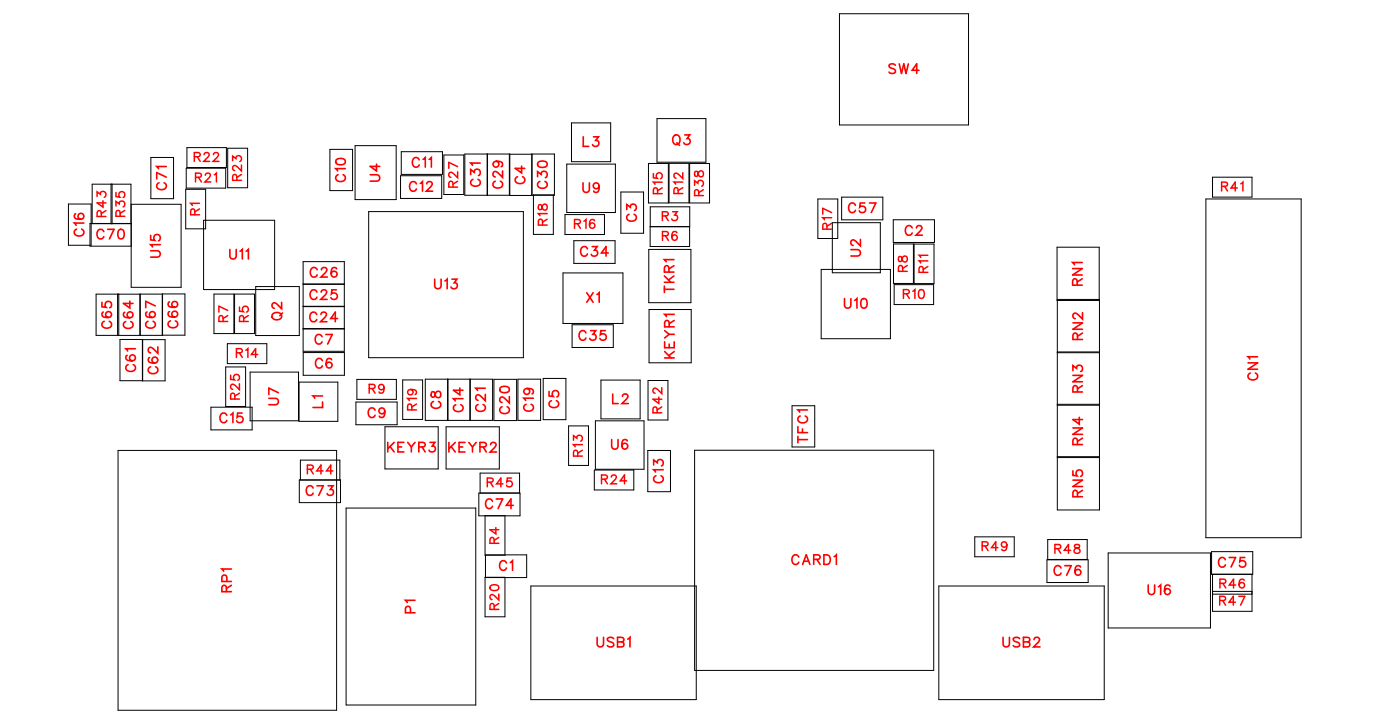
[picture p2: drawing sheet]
<svg xmlns="http://www.w3.org/2000/svg" width="104mm" height="54mm" viewBox="0 0 104 54" stroke-linecap="round" stroke-linejoin="round" font-family="sans-serif">
<g fill="none" stroke="#000" stroke-width=".07">
<path d="M5.1 15.1h1.6v3h-1.6zM6.8 16.5v-2.9h2.9v2.9M8.2 13.6v2.9M8.3 13.6v2.9M9.7 15.1h3.7v6.2h-3.7zM9.7 16.5h-3v1.7h3M11.2 11.6h1.6v3.1h-1.6zM13.7 14h1.5v2.9h-1.5zM13.8 12.4h2.9v1.5h-2.9zM13.8 10.9h3v1.5h-3zM15.1 16.3h5.2v5.1h-5.2zM16.9 11h1.4v2.9h-1.4z"/>
<path d="M22.4 19.4h3.1v6.6h-3.1zM24.4 11h1.7v3.1h-1.7zM26.3 10.8h3v4h-3zM27.3 15.7h11.4v10.8h-11.4zM29.6 13h3.1v1.7h-3.1zM29.7 11.2h3.1v1.7h-3.1zM32.9 11.5h1.4v2.9h-1.4zM36.1 11.4v3M37.7 11.4v3.1h1.7v-3.1M37.7 11.4v3h-3.3v-3h6.6v3h-1.6v-3M39.5 14.4h1.5v2.9h-1.5zM41.8 15.9h2.9v1.4h-2.9z"/>
<path d="M42 12.1h3.6v3.6h-3.6zM42.3 9.1h2.9v2.9h-2.9zM42.5 17.8h3v1.7h-3zM46 14.2h1.6v3.1h-1.6zM48 12.1h1.5v2.9h-1.5zM48 18.4h3.1v4h-3.1zM48.1 16.8v-1.5h3l-.1 2.9h-2.9v-1.4h3M48.6 8.8h3.7v3.2h-3.7zM49.5 12.1h1.5v2.9h-1.5zM51.1 12.1h1.4v2.9h-1.4zM60.5 14.7h1.5v2.9h-1.5zM60.8 19.9h5.1v5.2h-5.1z"/>
<path d="M61.6 16.5h3.6v3.7h-3.6zM62.1 1h9.6v8.2h-9.6zM62.3 14.6h3.1v1.7h-3.1zM66.1 16.3h3.1v1.6h-3.1zM66.1 18h1.5v3h-1.5zM67.7 18.1h1.4v2.9h-1.4zM78.2 18.3h3.2v3.9h-3.2zM89.3 14.7h7v25.1h-7zM89.8 13.1h2.9v1.5h-2.9zM8.7 21.8v3M8.7 33.3h16.2v19.2h-16.2zM8.8 21.8v3"/>
<path d="M8.9 25.1h3.3v3.1h-3.3zM10.4 21.8v3M10.5 25.1v3.1M10.6 25.1v3.1M12 21.7v3.1h1.7v-3.1l-6.6 .1v3h4.9v-3M15.6 30.1h3.1v1.7h-3.1zM15.8 21.8h1.5v2.9h-1.5zM16.7 27.1h1.5v3h-1.5zM16.8 25.4h3v1.5h-3zM17.4 21.8h1.4v2.9h-1.4zM18.5 27.5h3.6v3.6h-3.6zM18.9 21.2h3.3v3.6h-3.3z"/>
<path d="M22.1 28.3h2.9v2.9h-2.9zM22.2 35.5h3v1.7h-3zM22.2 34h3v1.5h-3zM22.4 21h3.1M22.4 22.7h3.1M22.4 24.3h3.1M22.4 26.1h3.1v1.7h-3.1zM25.6 37.6h9.6v14.5h-9.6zM26.3 29.7h3.1v1.7h-3.1zM26.4 28.1h2.9v1.4h-2.9zM28.5 31.6h3.9v3.1h-3.9zM29.8 28.1h1.5v2.9h-1.5z"/>
<path d="M31.5 28h5v3.1h-5zM33 31.6h4v3.1h-4zM33.1 28v3.1M33.2 28v3.1M34.8 28v3.1M35.4 36.5h3.1v1.7h-3.1zM35.5 35h3v1.5h-3zM35.9 38.1h1.5v3h-1.5zM36.6 28.1h1.6v3h-1.6zM38.3 28h1.7v3.1h-1.7zM40.2 28h1.7v3h-1.7zM41.7 20.2h4.4v3.7h-4.4z"/>
<path d="M42.1 31.5h1.5v2.9h-1.5zM42.3 24h3.1v1.7h-3.1zM44 34.8h2.9v1.4h-2.9zM44.1 31.1h3.6v3.6h-3.6zM44.5 28.1h2.9v2.9h-2.9zM48 33.3h1.6v3.1h-1.6zM48 28.1h1.4v3h-1.4zM48 22.9h3.2v3.9h-3.2zM51.4 33.3h17.7v16.3h-17.7zM58.6 30h1.7v3.1h-1.7zM66.2 21.1h2.9v1.4h-2.9zM72.2 39.7h2.9v1.5h-2.9z"/>
<path d="M77.6 39.9h2.9v1.5h-2.9zM78.3 33.8h3.1M78.3 22.1h3.1v15.6h-3.1zM78.3 29.9h3.1M78.3 26h3.1M78.3 30h3.1M78.3 26.1h3.1M35.9 42.7h1.5v2.9h-1.5zM35.9 41h3.1v1.7h-3.1zM39.3 43.3h12.2v8.4h-12.2zM69.5 43.3h12.2v8.4h-12.2zM77.5 41.4h3.1v1.7h-3.1z"/>
<path d="M82 40.9h7.6v5.5h-7.6zM89.7 40.8h3v1.7h-3zM89.8 42.5v2.7h2.9v-2.7M89.8 43.9h2.9M89.8 43.7h2.9"/>
</g>
<g fill="none" stroke="#f00" stroke-width=".12">
<path d="M5.6 15.8h-.1a.35 .35 0 0 0 .3 .5 .35 .35 0 0 0 .4-.3 .22 .22 0 0 0-.2-.2 .22 .22 0 0 0-.2 .2 .22 .22 0 0 0 .2 .2M5.7 16.9a.26 .26 0 0 0-.2 .3 .26 .26 0 0 0 .3 .3h.1a.26 .26 0 0 0 .3-.3 .26 .26 0 0 0-.2-.3M6.2 16.5h-.7l.1 .2M7.7 17.1a.26 .26 0 0 0-.3-.1 .26 .26 0 0 0-.2 .2v.2a.26 .26 0 0 0 .2 .3 .26 .26 0 0 0 .3-.2M8 17h.4l-.3 .7M8.8 17h.1a.37 .37 0 0 1 .3 .3 .37 .37 0 0 1-.3 .4 .45 .45 0 0 1-.1-.7zM11.2 18.5h.5l.2 .2-.1 .3h-.6M11.2 17.4v.3l.3 .1a.25 .25 0 0 1-.1-.4 .25 .25 0 0 1 .4 0 .25 .25 0 0 1-.1 .4M11.8 13.5a.26 .26 0 0 0-.2 .3 .26 .26 0 0 0 .3 .2h.1a.26 .26 0 0 0 .3-.2 .26 .26 0 0 0-.2-.3M11.9 18.1h-.7l.1 .2M12.3 12.3h-.7l.1 .2M12.3 13.1l-.7-.3v.4"/>
<path d="M17 18.4v.6l.2 .2 .3-.1v-.7M17.8 18.6l.1-.2v.8M18.2 18.6l.2-.2v.8M23.5 20a.26 .26 0 0 0-.3-.2 .26 .26 0 0 0-.2 .3v.1a.26 .26 0 0 0 .2 .3 .26 .26 0 0 0 .3-.2M23.8 20l.1-.2h.2l.1 .1-.1 .3-.3 .3h.4M24.9 11.8l.3-.1a.3 .3 0 0 1 .4 .3 .38 .38 0 0 1-.4 .2 .38 .38 0 0 1-.3-.3zM24.9 19.9v-.1a.35 .35 0 0 0-.4 .3 .35 .35 0 0 0 .2 .4 .22 .22 0 0 0 .3-.2 .22 .22 0 0 0-.2-.2 .22 .22 0 0 0-.3 .2M25 12.9a.26 .26 0 0 0-.1 .3 .26 .26 0 0 0 .2 .2h.2a.26 .26 0 0 0 .3-.2 .26 .26 0 0 0-.2-.3M25.6 12.5h-.7l.1 .1M27.4 12.9h.5l.2 .2-.1 .3h-.6M27.9 12.1v.5l-.5-.3h.7M30.8 13.6a.26 .26 0 0 0-.3-.2 .26 .26 0 0 0-.2 .3v.2a.26 .26 0 0 0 .2 .2 .26 .26 0 0 0 .3-.1"/>
<path d="M31 11.8a.26 .26 0 0 0-.3-.1 .26 .26 0 0 0-.2 .2v.2a.26 .26 0 0 0 .2 .3 .26 .26 0 0 0 .3-.2M31.1 13.6l.2-.2v.7M31.3 11.8l.2-.1v.7M31.6 13.6l.1-.2h.2l.1 .2-.1 .2-.3 .3h.4M31.8 11.8l.1-.1v.7M34.8 12.9v-.4l.3 .2a.24 .24 0 0 1 .4-.1 .24 .24 0 0 1-.1 .4M35 13.3a.26 .26 0 0 0-.2 .3 .26 .26 0 0 0 .3 .2h.2a.26 .26 0 0 0 .3-.2 .26 .26 0 0 0-.2-.3M35.6 12.1h-.8l.2 .1M36.7 13.4a.26 .26 0 0 0-.2 .3 .26 .26 0 0 0 .3 .2h.1a.26 .26 0 0 0 .3-.2 .26 .26 0 0 0-.2-.3M36.7 11.9a.22 .22 0 0 1 .2 .3 .22 .22 0 0 1-.3 .1 .22 .22 0 0 1 0-.3l.1-.1a.34 .34 0 0 1 .5 .3l-.1 .1M37.2 12.6v.5l-.3-.3-.3-.1-.1 .1v.2l.2 .1M38.3 13.1a.26 .26 0 0 0-.2 .3 .26 .26 0 0 0 .3 .2h.2a.26 .26 0 0 0 .2-.2 .26 .26 0 0 0-.1-.3"/>
<path d="M38.6 12.3v.5l-.5-.3h.7M39.8 13.1v-.4l.3 .2a.24 .24 0 0 1 .3-.2 .24 .24 0 0 1 0 .4M39.8 12l.3-.1a.3 .3 0 0 1 .4 .3 .38 .38 0 0 1-.4 .2 .38 .38 0 0 1-.3-.3zM40 13.4a.26 .26 0 0 0-.2 .3 .26 .26 0 0 0 .3 .2h.1a.26 .26 0 0 0 .3-.2 .26 .26 0 0 0-.2-.3M43.2 13.5v.5l.2 .2 .2-.1v-.6M43.2 10.1v.7h.4M43.5 18.4a.26 .26 0 0 0-.3-.2 .26 .26 0 0 0-.2 .3v.2a.26 .26 0 0 0 .2 .2 .26 .26 0 0 0 .3-.1M43.8 18.2h.4l-.2 .3a.24 .24 0 0 1 .2 .4 .24 .24 0 0 1-.4-.1M43.9 10.1h.4l-.2 .3a.24 .24 0 0 1 .2 .4 .24 .24 0 0 1-.4-.1M44.4 13.8a.22 .22 0 0 1-.3 .1 .22 .22 0 0 1-.1-.3 .22 .22 0 0 1 .3 0l.1 .2a.34 .34 0 0 1-.3 .4l-.2-.1M45 18.7h-.5l.4-.5v.7M46.4 15.5v-.4l.3 .2a.24 .24 0 0 1 .3-.1 .24 .24 0 0 1 0 .4"/>
<path d="M46.6 15.9a.26 .26 0 0 0-.2 .2 .26 .26 0 0 0 .3 .3h.1a.26 .26 0 0 0 .3-.3 .26 .26 0 0 0-.2-.2M49.9 10.1v-.1a.33 .33 0 0 1 .4 .3 .33 .33 0 0 1-.4 .4l-.1-.3zM49.9 19.2h-.7l.1 .2M49.9 19.7l-.4 .2M50.1 10.6l.2 .2M50.7 10h.4l-.2 .3a.24 .24 0 0 1 .1 .3 .24 .24 0 0 1-.4 0M63 18.5h.5l.2 .2-.1 .2h-.6M63.3 15.2a.26 .26 0 0 0-.3-.2 .26 .26 0 0 0-.2 .3v.2a.26 .26 0 0 0 .2 .2 .26 .26 0 0 0 .3-.1M63.7 17.7v.5l-.3-.4-.3-.1-.1 .2v.1l.2 .1M64 15h-.3l-.1 .3a.25 .25 0 0 1 .4 0 .25 .25 0 0 1 0 .4 .25 .25 0 0 1-.4-.1M64.4 15h.4l-.3 .7M66.3 4.8l-.2-.1-.3 .1 .1 .2 .4 .2v.1l-.2 .1-.3-.1"/>
<path d="M66.6 4.7l.1 .7 .2-.7 .2 .7 .1-.7M67.5 16.9a.26 .26 0 0 0-.3-.2 .26 .26 0 0 0-.2 .3v.1a.26 .26 0 0 0 .2 .3 .26 .26 0 0 0 .3-.2M67.8 16.9l.2-.2h.1l.1 .1-.1 .3-.3 .3h.5M68 5.2h-.5l.4-.5v.7M79.4 19.9h.7l-.7 .4h.7M80.1 19.4h-.7l.1 .2M7.5 22.4v.3h.4a.25 .25 0 0 1-.1-.3 .25 .25 0 0 1 .4 0 .25 .25 0 0 1-.1 .4M7.6 23.1a.35 .35 0 0 0 .2 .4 .35 .35 0 0 0 .5-.2 .22 .22 0 0 0-.2-.3 .22 .22 0 0 0-.3 .2 .22 .22 0 0 0 .2 .3M7.7 23.8a.26 .26 0 0 0-.2 .3 .26 .26 0 0 0 .3 .2h.2a.26 .26 0 0 0 .3-.2 .26 .26 0 0 0-.2-.3M9.2 23.1a.35 .35 0 0 0 .2 .5 .35 .35 0 0 0 .4-.3 .22 .22 0 0 0-.2-.2 .22 .22 0 0 0-.2 .2 .22 .22 0 0 0 .2 .2M9.3 23.8a.26 .26 0 0 0-.2 .3 .26 .26 0 0 0 .3 .2h.2a.26 .26 0 0 0 .2-.2 .26 .26 0 0 0-.1-.3M9.4 26.3a.35 .35 0 0 0 .2 .4 .35 .35 0 0 0 .4-.2 .22 .22 0 0 0-.2-.3 .22 .22 0 0 0-.2 .2 .22 .22 0 0 0 .2 .3"/>
<path d="M9.5 27a.26 .26 0 0 0-.2 .3 .26 .26 0 0 0 .3 .2h.2a.26 .26 0 0 0 .2-.2 .26 .26 0 0 0-.1-.3M9.6 22.3v.5l-.5-.4h.7M10 25.8h-.7l.2 .2M10.9 23.1h-.1a.35 .35 0 0 0 .3 .4 .35 .35 0 0 0 .4-.2 .22 .22 0 0 0-.2-.3 .22 .22 0 0 0-.2 .2 .22 .22 0 0 0 .2 .3M11 23.8a.26 .26 0 0 0-.2 .3 .26 .26 0 0 0 .3 .2h.1a.26 .26 0 0 0 .3-.2 .26 .26 0 0 0-.2-.3M11.1 26.4l-.1 .1a.35 .35 0 0 0 .3 .4 .35 .35 0 0 0 .4-.3 .22 .22 0 0 0-.2-.2 .22 .22 0 0 0-.3 .2 .22 .22 0 0 0 .2 .2M11.1 27.1a.26 .26 0 0 0-.1 .3 .26 .26 0 0 0 .2 .2h.2a.26 .26 0 0 0 .3-.2 .26 .26 0 0 0-.2-.3M11.5 22.6l-.7-.3v.5M11.7 25.7v.4l-.4-.3-.2-.1-.1 .1v.2l.1 .1M12.5 23v.1a.35 .35 0 0 0 .2 .4 .35 .35 0 0 0 .5-.3 .22 .22 0 0 0-.2-.2 .22 .22 0 0 0-.3 .2 .22 .22 0 0 0 .2 .3M12.5 22.3v.1a.35 .35 0 0 0 .2 .4 .35 .35 0 0 0 .5-.3 .22 .22 0 0 0-.2-.2 .22 .22 0 0 0-.3 .2 .22 .22 0 0 0 .2 .2M12.6 23.7a.26 .26 0 0 0-.2 .3 .26 .26 0 0 0 .3 .2h.2a.26 .26 0 0 0 .3-.2 .26 .26 0 0 0-.2-.3"/>
<path d="M16.8 30.7a.26 .26 0 0 0-.3-.2 .26 .26 0 0 0-.2 .3v.2a.26 .26 0 0 0 .2 .3 .26 .26 0 0 0 .3-.2M17.1 30.7l.1-.1v.7M17.9 30.6h-.3v.3a.25 .25 0 0 1 .3-.1 .25 .25 0 0 1 0 .4 .25 .25 0 0 1-.4-.1M19.9 29.5h.5l.2 .2-.1 .2h-.6M20.2 23.2a.35 .35 0 0 1 .5-.1 .35 .35 0 0 1 .1 .4 .33 .33 0 0 1-.5 .1 .33 .33 0 0 1-.1-.4zM20.6 29l-.7-.3v.5M20.8 22.4v.4l-.3-.3-.2-.1-.2 .1v.2l.2 .1M20.9 23.1l-.2 .2M23.2 36.1a.26 .26 0 0 0-.3-.2 .26 .26 0 0 0-.2 .3v.2a.26 .26 0 0 0 .2 .2 .26 .26 0 0 0 .3-.1M23.4 23.3a.26 .26 0 0 0-.3-.2 .26 .26 0 0 0-.2 .3v.1a.26 .26 0 0 0 .2 .3 .26 .26 0 0 0 .3-.2M23.5 35.9h.4l-.3 .7M23.5 21.6a.26 .26 0 0 0-.3-.2 .26 .26 0 0 0-.2 .3v.2a.26 .26 0 0 0 .2 .2 .26 .26 0 0 0 .3-.1"/>
<path d="M23.8 23.3l.1-.2h.1l.2 .1-.1 .3-.4 .3h.5M23.8 21.6l.1-.2h.1l.2 .2-.1 .2-.4 .3h.5M23.8 24.9a.26 .26 0 0 0-.3-.2 .26 .26 0 0 0-.2 .3v.2a.26 .26 0 0 0 .2 .2 .26 .26 0 0 0 .3-.1M23.9 26.7a.26 .26 0 0 0-.3-.2 .26 .26 0 0 0-.2 .3v.1a.26 .26 0 0 0 .2 .3 .26 .26 0 0 0 .3-.1M23.9 29.3h-.7l.1 .2M23.9 29.7v.4h-.7M24.1 24.7h.5l-.3 .7M24.3 35.9h.4l-.2 .3a.24 .24 0 0 1 .1 .4 .24 .24 0 0 1-.4-.1M24.5 26.6v-.1a.35 .35 0 0 0-.4 .3 .35 .35 0 0 0 .2 .4 .22 .22 0 0 0 .3-.2 .22 .22 0 0 0-.2-.2 .22 .22 0 0 0-.3 .2M24.9 21.4h-.3l-.1 .3a.25 .25 0 0 1 .4 0 .25 .25 0 0 1 0 .4 .25 .25 0 0 1-.4-.1M25 23.6h-.5l.3-.5v.7M27.8 30.3a.26 .26 0 0 0-.3-.1 .26 .26 0 0 0-.2 .2v.2a.26 .26 0 0 0 .2 .3 .26 .26 0 0 0 .3-.2"/>
<path d="M28.5 30.4a.22 .22 0 0 1-.3 .2 .22 .22 0 0 1-.1-.3 .22 .22 0 0 1 .4 0v.1a.34 .34 0 0 1-.3 .5l-.1-.1M28.7 32.7v.7M28.9 33l.3 .4M29.2 32.7l-.5 .5M29.5 33.1h.2M29.9 32.7h-.4v.7h.4M30.2 32.7l.2 .4v.3M30.7 32.7l-.3 .4M31 33.1l.4-.1v-.2l-.4-.1v.7M31.2 33.1l.3 .3M31.8 32.7h.4l-.2 .3a.24 .24 0 0 1 .2 .4 .24 .24 0 0 1-.4-.1M32 29v.3l.1 .1 .3-.5a.24 .24 0 0 1 .2 .3 .24 .24 0 0 1-.2 .2l-.1-.1-.1-.3z"/>
<path d="M32.1 29.7a.26 .26 0 0 0-.2 .3 .26 .26 0 0 0 .3 .2h.2a.26 .26 0 0 0 .2-.2 .26 .26 0 0 0-.1-.3M32.2 20.6v.6l.2 .2 .2-.1 .1-.7M32.9 20.8l.2-.2v.8M33.2 32.7v.7M33.4 33l.3 .4M33.5 20.6h.3l-.2 .3a.24 .24 0 0 1 .2 .4 .24 .24 0 0 1-.4-.1M33.7 32.7l-.5 .5M33.7 29.9a.26 .26 0 0 0-.1 .3 .26 .26 0 0 0 .2 .2h.2a.26 .26 0 0 0 .3-.2 .26 .26 0 0 0-.2-.3M34 33.1h.3M34 28.7v.5l-.4-.3h.7M34.3 29.5h-.7l.1 .2M34.4 32.7h-.4v.7h.4"/>
<path d="M34.7 32.7l.3 .4v.3M35.2 32.7l-.2 .4M35.4 29.9a.26 .26 0 0 0-.2 .3 .26 .26 0 0 0 .3 .2h.2a.26 .26 0 0 0 .2-.2 .26 .26 0 0 0-.1-.3M35.5 33.1l.4-.1 .1-.2-.5-.1v.7M35.8 33.1l.2 .3M35.9 29.2v.4l-.3-.3-.2-.1-.2 .1v.2l.2 .1M35.9 28.7h-.7l.2 .2M36.3 32.9l.2-.2h.1l.1 .2-.1 .2-.3 .3h.5M36.5 37.1a.26 .26 0 0 0-.3-.2 .26 .26 0 0 0-.3 .3v.1a.26 .26 0 0 0 .3 .3 .26 .26 0 0 0 .3-.2M36.7 36.9h.5l-.3 .7M37 28.7l.3-.1a.3 .3 0 0 1 .4 .2 .38 .38 0 0 1-.4 .2 .38 .38 0 0 1-.3-.2zM37.2 30.1a.26 .26 0 0 0-.2 .3 .26 .26 0 0 0 .3 .2h.1a.26 .26 0 0 0 .3-.2 .26 .26 0 0 0-.2-.3"/>
<path d="M37.7 29.3v.5l-.3-.3-.3-.1-.1 .1v.1l.2 .2M38 37.4h-.5l.3-.5v.7M38.9 29.9a.26 .26 0 0 0-.1 .3 .26 .26 0 0 0 .2 .2h.2a.26 .26 0 0 0 .3-.2 .26 .26 0 0 0-.2-.3M39 28.7a.22 .22 0 0 1 .2 .3 .22 .22 0 0 1-.3 .1 .22 .22 0 0 1 0-.3l.1-.1a.34 .34 0 0 1 .5 .3l-.1 .1M39.5 29.5h-.7l.1 .1M40.6 29v.3h.4a.25 .25 0 0 1-.1-.4 .25 .25 0 0 1 .4 .1 .25 .25 0 0 1-.1 .4M40.8 29.6a.26 .26 0 0 0-.2 .3 .26 .26 0 0 0 .3 .2h.2a.26 .26 0 0 0 .3-.2 .26 .26 0 0 0-.2-.3M43.4 24.6a.26 .26 0 0 0-.3-.1 .26 .26 0 0 0-.2 .2v.2a.26 .26 0 0 0 .2 .3 .26 .26 0 0 0 .3-.2M43.4 21.6l.5 .8M43.7 24.5h.4l-.2 .2a.24 .24 0 0 1 .2 .4 .24 .24 0 0 1-.4-.1M43.9 21.6l-.5 .8M44.2 21.8l.2-.2v.8"/>
<path d="M44.8 24.5h-.3l-.1 .3a.25 .25 0 0 1 .4 0 .25 .25 0 0 1 0 .3 .25 .25 0 0 1-.4-.1M45.3 32.5v.5l.2 .2 .2-.1 .1-.6M45.4 29.1v.7h.4M46.1 29.3l.1-.2h.1l.2 .2-.1 .2-.4 .3h.5M46.4 32.6v-.1a.35 .35 0 0 0-.4 .3 .35 .35 0 0 0 .2 .4 .22 .22 0 0 0 .3-.2 .22 .22 0 0 0-.2-.2 .22 .22 0 0 0-.3 .2M48.4 34.4v-.4l.3 .2a.24 .24 0 0 1 .3-.2 .25 .25 0 0 1 0 .5M48.6 35.2a.26 .26 0 0 0-.2 .3 .26 .26 0 0 0 .3 .2h.1a.26 .26 0 0 0 .3-.2 .26 .26 0 0 0-.2-.3M49.1 34.7h-.7l.1 .2M49.2 21.4h.7M49.2 21.2v.4M49.2 20.9h.7M49.2 20.4l.5 .5"/>
<path d="M49.2 26.5h.7M49.2 26l.5 .5M49.2 25.3v.4h.7v-.4M49.2 24.5l.3 .2M49.5 20.1v-.4h-.3v.4h.7M49.5 24.2v-.4l-.2-.1-.1 .5h.7M49.5 25.4v.3M49.9 20.4l-.4 .3M49.9 24.7h-.4l-.3 .3M49.9 23.3h-.7l.1 .1M49.9 26l-.4 .3M49.9 23.7l-.4 .2"/>
<path d="M59.1 32.5h.7M59.1 31.6v.4h.7M59.1 32.3v.4M59.2 30.8a.26 .26 0 0 0-.1 .3 .26 .26 0 0 0 .2 .2h.2a.26 .26 0 0 0 .3-.2 .26 .26 0 0 0-.2-.3M59.4 31.7v.3M59.8 30.3h-.7l.1 .2M62.5 22.1v.5l.2 .2 .3-.1v-.6M63.3 22.2l.1-.1v.7M63.8 22.1h.1a.37 .37 0 0 1 .3 .3 .37 .37 0 0 1-.3 .4 .45 .45 0 0 1-.1-.7zM79.4 34.8v.4h.3a.25 .25 0 0 1 0-.4 .25 .25 0 0 1 .4 .1 .25 .25 0 0 1-.1 .3M79.4 27.4v-.4l.3 .2a.24 .24 0 0 1 .4-.1 .24 .24 0 0 1-.1 .4M79.4 35.5h.7l-.7 .5h.7"/>
<path d="M79.4 31.7h.7l-.7 .4h.7M79.4 27.8h.7l-.7 .4h.7M79.4 23.9h.7l-.7 .5h.7M79.7 21.1v-.4l-.2-.1-.1 .2v.3h.7M79.8 36.7l-.1-.4h-.1l-.2 .1v.3h.7M79.8 32.9l-.1-.4-.1-.1-.2 .2v.3h.7M79.8 29l-.1-.4-.1-.1-.2 .2v.3h.7M79.8 25.1l-.1-.4-.1-.1-.2 .2v.3h.7M79.9 30.9v.5l-.5-.4h.7M80.1 20.6l-.4 .3M80.1 23.1v.5l-.3-.3-.2-.1-.2 .1v.1l.2 .2M80.1 36.3l-.3 .2"/>
<path d="M80.1 32.4l-.3 .2M80.1 28.5l-.3 .3M80.1 24.6l-.3 .3M92.4 26.8h.7l-.7 .5h.7M92.6 27.6a.26 .26 0 0 0-.2 .3 .26 .26 0 0 0 .3 .2h.1a.26 .26 0 0 0 .3-.2 .26 .26 0 0 0-.2-.3M93.1 26.4h-.7l.1 .2M16.8 43.8l-.1-.4-.1-.1-.2 .2v.3h.7M16.8 43v-.4h-.3l-.1 .4h.7M17.1 42.1h-.7l.2 .2M17.1 43.3l-.3 .2M30.4 45.3v-.4h-.3l-.1 .4h.7M30.7 44.4h-.7l.1 .2"/>
<path d="M37.5 41.6a.26 .26 0 0 0-.3-.1 .26 .26 0 0 0-.2 .2v.2a.26 .26 0 0 0 .2 .3 .26 .26 0 0 0 .3-.2M37.8 41.6l.1-.1v.7M44.2 47.1v.5l.2 .2 .2-.1 .1-.6M45.4 47.2l-.1-.1-.3 .1v.2l.4 .2v.1l-.1 .1-.3-.1M45.7 47.5h.5v.2l-.2 .1h-.3v-.7l.5 .1v.2l-.2 .1M46.5 47.3l.1-.2v.7M59.1 41.2a.26 .26 0 0 0-.3-.2 .26 .26 0 0 0-.2 .3v.2a.26 .26 0 0 0 .2 .2 .26 .26 0 0 0 .3-.1M59.4 41.7l.3-.7 .3 .7M59.5 41.5h.4M60.2 41.4l.4-.1 .1-.2-.5-.1v.7M60.5 41.4l.2 .3M61 41h.2a.38 .38 0 0 1 .3 .4 .38 .38 0 0 1-.3 .3h-.2z"/>
<path d="M61.7 41.2l.2-.2v.7M74.3 47.1v.5l.2 .2 .2-.1v-.6M75.5 47.2l-.2-.1-.3 .1 .1 .2 .4 .2v.1l-.2 .1-.3-.1M75.8 47.5h.4v.2l-.1 .1h-.3v-.7l.4 .1v.2l-.1 .1M76.5 47.3l.2-.2h.1l.2 .2-.1 .2-.4 .3h.5M78.5 42a.26 .26 0 0 0-.3-.2 .26 .26 0 0 0-.2 .3v.2a.26 .26 0 0 0 .2 .2 .26 .26 0 0 0 .3-.1M78.8 41.8h.5l-.3 .7M80 41.9h-.1a.35 .35 0 0 0-.4 .2 .35 .35 0 0 0 .3 .4 .22 .22 0 0 0 .2-.2 .22 .22 0 0 0-.2-.2 .22 .22 0 0 0-.2 .2M85 43.3v.5l.2 .2 .2-.1 .1-.6M85.8 43.4l.1-.1v.7M86.6 43.4v-.1a.35 .35 0 0 0-.4 .3 .35 .35 0 0 0 .2 .4 .22 .22 0 0 0 .2-.2 .22 .22 0 0 0-.2-.3 .22 .22 0 0 0-.2 .2M90.7 41.4a.26 .26 0 0 0-.3-.2 .26 .26 0 0 0-.2 .3v.2a.26 .26 0 0 0 .2 .2 .26 .26 0 0 0 .3-.1"/>
<path d="M91 41.2h.5l-.4 .7M92.1 41.2h-.3v.3a.25 .25 0 0 1 .4 0 .25 .25 0 0 1-.1 .4 .25 .25 0 0 1-.4-.1"/>
</g>
<g fill="none" stroke="#f00" stroke-width=".11">
<path d="M7.2 14.5v-.3l.2 .2a.22 .22 0 0 1 .4-.2 .22 .22 0 0 1-.1 .4M7.5 16v-.4h-.3v.4h.6M7.6 14.9v.4l-.4-.3h.6M7.8 15.6l-.3 .2M8.6 15.2v-.3l.2 .2a.22 .22 0 0 1 .4-.2 .22 .22 0 0 1-.1 .4M8.6 14.2v.3l.3 .1a.23 .23 0 0 1 0-.4 .23 .23 0 0 1 .3 .1 .23 .23 0 0 1-.1 .3M8.9 16v-.4h-.3v.4h.6M9.2 15.6l-.3 .2M14.4 11.6h.4v-.3h-.4v.6M14.4 15.9v-.4h-.2l-.1 .4h.7M14.5 13.1h.3l.1-.2-.4-.1v.7M14.6 11.6l.2 .3"/>
<path d="M14.7 13.1l.2 .4M14.8 15h-.7l.1 .2M14.8 15.5l-.4 .2M15.1 11.4l.1-.1 .3 .1-.4 .5h.4M15.2 13l.1-.2 .3 .1-.4 .6h.4M15.8 11.4l.1-.1 .3 .1-.4 .5h.4M15.9 12.9l.1-.1v.7M17.2 11.9v-.4l.3 .2a.22 .22 0 0 1 .3-.1 .22 .22 0 0 1-.1 .3M17.5 13.3v-.3l-.2-.1-.1 .4h.7M17.9 12.2v.4l-.6-.4-.1 .3 .2 .1M17.9 12.9l-.4 .2M33.5 13.8v-.3l-.2-.1-.1 .4h.7"/>
<path d="M33.9 12.7v.4l-.6-.4-.1 .3 .2 .1M33.9 13.4l-.4 .2M33.9 12.3l-.7-.3v.4M39.9 15.2v.3h.1l.3-.4a.22 .22 0 0 1 .2 .2 .22 .22 0 0 1-.2 .2l-.2-.3zM40.2 16.6l-.1-.3-.2-.1v.4h.6M40.5 15.8h-.6l.1 .2M40.5 16.2l-.3 .2M42.5 16.5h.4v-.2l-.4-.1v.7M42.7 16.5l.3 .4M43.2 16.4l.2-.2v.7M44 16.3a.32 .32 0 0 0-.4 .2 .32 .32 0 0 0 .2 .4 .2 .2 0 0 0 .2-.2 .2 .2 0 0 0-.1-.2 .2 .2 0 0 0-.3 .2M48.4 12.8v.4h.2a.23 .23 0 0 1 0-.4 .23 .23 0 0 1 .4 .1 .23 .23 0 0 1-.1 .3"/>
<path d="M48.7 14.3l-.1-.3-.2-.1v.4h.6M49 13.5h-.6l.1 .1M49 13.9l-.3 .2M49 16l.4-.1v-.2h-.4v.6M49 17.4h.4v-.2l-.4-.1v.7M49.2 16l.3 .3M49.3 17.4l.2 .4M49.8 15.7h.3l-.2 .2a.22 .22 0 0 1 .2 .4 .22 .22 0 0 1-.4-.1M50.1 17.2a.32 .32 0 0 0-.4 .2 .32 .32 0 0 0 .2 .4 .2 .2 0 0 0 .2-.2 .2 .2 0 0 0-.1-.2 .2 .2 0 0 0-.3 .2M50.2 14.3v-.4h-.2l-.1 .4h.6M50.5 13.5h-.6l.1 .1M50.5 12.8v.4l-.5-.4-.1 .3 .1 .1"/>
<path d="M50.5 13.9l-.3 .2M51.4 13.7v-.3l.3 .2a.22 .22 0 0 1 .3-.2 .22 .22 0 0 1-.1 .4M51.4 12.7v.3h.2l.2-.4a.22 .22 0 0 1 .3 .3 .22 .22 0 0 1-.3 .2l-.2-.4zM51.7 14.5v-.4h-.2l-.1 .4h.7M52.1 14l-.4 .2M61.2 17v-.4l-.2-.1-.1 .5h.7M61.6 16.1h-.7l.1 .2M61.6 16.5l-.4 .2M61.6 15.7l-.7-.3v.4M66.5 19v.3h.2l.2-.4a.22 .22 0 0 1 .3 .3 .22 .22 0 0 1-.3 .2l-.1-.1-.1-.3zM67.2 19.6l-.4 .3M68.7 19.3h-.7l.2 .2"/>
<path d="M68.7 18.9h-.7l.2 .1M68.7 19.7l-.4 .2M90.4 13.8h.4v-.3h-.4v.6M90.6 13.8l.3 .3M91.6 13.9h-.5l.3-.4v.6M91.9 13.6l.1-.1v.6M16.5 23.8v-.4h-.2l-.1 .4h.7M16.9 23.3l-.4 .3M16.9 23l-.7-.4v.5M17.1 27.8v.3h.3a.23 .23 0 0 1-.1-.4 .23 .23 0 0 1 .4 .1 .23 .23 0 0 1-.1 .3M17.4 29.5v-.4h-.3v.4h.6M17.5 26.1h.4v-.3h-.4v.6"/>
<path d="M17.7 26.1l.2 .3M17.7 28.4v.4l-.5-.4-.1 .3 .1 .1M17.7 29.1l-.3 .2M17.7 22.7v.3l.3 .1a.23 .23 0 0 1 0-.4 .23 .23 0 0 1 .3 0 .23 .23 0 0 1 0 .4M18 23.8v-.4h-.2l-.1 .4h.7M18.2 25.9l.2-.1v.6M18.4 23.3l-.4 .3M19.1 26.2h-.5l.3-.4v.6M22.8 34.7h.3l.1-.2-.4-.1v.6M23 34.7l.2 .3M23.9 34.8h-.5l.4-.4v.6M24.6 34.8h-.4l.3-.4v.6"/>
<path d="M27.3 28.7h.4v-.2l-.4-.1v.7M27.5 28.7l.3 .4M28.4 28.6a.2 .2 0 0 1-.3 .2 .2 .2 0 0 1 0-.3 .2 .2 0 0 1 .3 0v.1a.31 .31 0 0 1-.2 .5l-.1-.1M30.4 28.8a.2 .2 0 0 1 .2 .3 .21 .21 0 0 1-.4 .1 .21 .21 0 0 1 .1-.4h.1a.31 .31 0 0 1 .4 .3l-.1 .1M30.5 30.3v-.4h-.3v.4h.6M30.8 29.5h-.6l.1 .1M30.8 29.9l-.3 .2M36.1 35.7l.3-.1 .1-.2h-.4v.6M36.3 35.7l.2 .3M36.7 39v.5l-.4-.3h.6M36.9 39.7l-.3 .3M37.2 35.8h-.4l.3-.4v.6"/>
<path d="M37.9 35.4h-.3l-.1 .2a.23 .23 0 0 1 .4 0 .23 .23 0 0 1-.1 .4 .23 .23 0 0 1-.3-.1M42.5 32.6v-.4l.2 .2a.22 .22 0 0 1 .4-.2 .22 .22 0 0 1-.1 .4M42.8 33.7l-.1-.3-.2-.1v.4h.6M43.1 32.9h-.6l.1 .1M43.1 33.3l-.3 .2M44.5 35.4h.4v-.2l-.4-.1v.7M44.7 35.4l.3 .4M45.3 35.3l.1-.2 .2 .2-.4 .5h.5M46.4 35.6h-.5l.3-.5v.7M48.6 30.5v-.3l-.2-.1-.1 .4h.7M48.8 29.4v.4l-.5-.3h.7M49 28.7v.4l-.5-.4-.2 .3 .2 .1"/>
<path d="M49 30.1l-.4 .2M66.8 20.1v-.4h-.2l-.1 .4h.7M66.9 21.7h.4v-.2l-.4-.1v.7M67.1 21.7l.2 .4M67.6 21.5l.1-.1v.7M68.1 21.4a.32 .32 0 0 1 .4 .3 .32 .32 0 0 1-.3 .4l-.2-.2v-.2zM68.3 20.1v-.3l-.2-.1-.1 .4h.7M36.3 43.3a.32 .32 0 0 1 .4-.1 .32 .32 0 0 1 .2 .4 .32 .32 0 0 1-.4 .1 .32 .32 0 0 1-.2-.4zM36.6 45.1v-.4h-.3v.4h.6M36.6 40.2v-.4h-.3v.4h.6M36.9 43.9v.5l-.5-.4-.1 .2 .1 .1M36.9 44.6l-.3 .3"/>
<path d="M72.7 40.4h.4v-.3h-.4v.6M72.9 40.4l.2 .3M73.9 40.5h-.5l.3-.4v.6M74.5 40.3a.2 .2 0 0 1-.2 .2 .21 .21 0 0 1-.1-.4 .2 .2 0 0 1 .3 .1v.1a.31 .31 0 0 1-.2 .4l-.1-.1M78.1 40.6h.4v-.3h-.4v.6M78.3 40.6l.2 .3M79.3 40.7h-.5l.3-.4v.6M79.6 40.3v.2l.3 .2a.22 .22 0 0 1-.2 .2 .22 .22 0 0 1-.2-.2l.4-.3v-.1zM90.3 44.4h.4v-.2l-.4-.1v.7M90.3 43.1h.4v-.2l-.4-.1v.7M90.5 44.4l.2 .4M90.5 43.1l.2 .4"/>
<path d="M91.5 44.5h-.5l.3-.4v.7M91.5 43.3h-.5l.3-.5v.7M91.7 44.1h.4l-.3 .7M92.1 42.9a.32 .32 0 0 0-.4 .2 .32 .32 0 0 0 .2 .4 .2 .2 0 0 0 .2-.2 .2 .2 0 0 0-.2-.2 .2 .2 0 0 0-.2 .2"/>
</g>
<g font-size="1.2" fill="#fff">
<text x="65.7" y="5.7">SW4</text>
<text x="43.1" y="11.1">L3</text>
<text x="49.7" y="11">Q3</text>
<text x="6.5" y="17.5" transform="rotate(-90 6.5 17.5)">C16</text>
<text x="7.1" y="18">C70</text>
<text x="12.6" y="14.1" transform="rotate(-90 12.6 14.1)">C71</text>
<text x="25.9" y="13.5" transform="rotate(-90 25.9 13.5)">C10</text>
<text x="28.4" y="13.5" transform="rotate(-90 28.4 13.5)">U4</text>
<text x="30.3" y="14.4">C12</text>
<text x="30.5" y="12.7">C11</text>
<text x="35.8" y="13.8" transform="rotate(-90 35.8 13.8)">C31</text>
<text x="37.5" y="14" transform="rotate(-90 37.5 14)">C29</text>
<text x="39.1" y="13.6" transform="rotate(-90 39.1 13.6)">C4</text>
<text x="43.1" y="14.5">U9</text>
<text x="47.4" y="16.4" transform="rotate(-90 47.4 16.4)">C3</text>
<text x="62.8" y="16">C57</text>
<text x="67" y="17.7">C2</text>
<text x="12.2" y="19.1" transform="rotate(-90 12.2 19.1)">U15</text>
<text x="17" y="19.5">U11</text>
<text x="21.1" y="23.7" transform="rotate(-90 21.1 23.7)">Q2</text>
<text x="22.9" y="22.4">C25</text>
<text x="22.9" y="20.8">C26</text>
<text x="32.1" y="21.7">U13</text>
<text x="42.9" y="19.2">C34</text>
<text x="43.4" y="22.7">X1</text>
<text x="50.2" y="21.7" transform="rotate(-90 50.2 21.7)">TKR1</text>
<text x="62.5" y="23.1">U10</text>
<text x="64" y="19" transform="rotate(-90 64 19)">U2</text>
<text x="80.4" y="21.2" transform="rotate(-90 80.4 21.2)">RN1</text>
<text x="8.6" y="24.3" transform="rotate(-90 8.6 24.3)">C65</text>
<text x="10.1" y="24.3" transform="rotate(-90 10.1 24.3)">C64</text>
<text x="10.3" y="27.5" transform="rotate(-90 10.3 27.5)">C61</text>
<text x="11.8" y="24.3" transform="rotate(-90 11.8 24.3)">C67</text>
<text x="12" y="27.7" transform="rotate(-90 12 27.7)">C62</text>
<text x="13.4" y="24.3" transform="rotate(-90 13.4 24.3)">C66</text>
<text x="20.9" y="30" transform="rotate(-90 20.9 30)">U7</text>
<text x="22.9" y="24.1">C24</text>
<text x="23.3" y="25.7">C7</text>
<text x="23.3" y="27.5">C6</text>
<text x="42.8" y="25.5">C35</text>
<text x="50.2" y="26.5" transform="rotate(-90 50.2 26.5)">KEYR1</text>
<text x="80.4" y="29.1" transform="rotate(-90 80.4 29.1)">RN3</text>
<text x="80.4" y="25.2" transform="rotate(-90 80.4 25.2)">RN2</text>
<text x="93.4" y="28.2" transform="rotate(-90 93.4 28.2)">CN1</text>
<text x="16.2" y="31.6">C15</text>
<text x="24.2" y="30.2" transform="rotate(-90 24.2 30.2)">L1</text>
<text x="27.2" y="31.2">C9</text>
<text x="28.6" y="33.7">KEYR3</text>
<text x="32.9" y="30.3" transform="rotate(-90 32.9 30.3)">C8</text>
<text x="33.2" y="33.7">KEYR2</text>
<text x="34.6" y="30.5" transform="rotate(-90 34.6 30.5)">C14</text>
<text x="36.2" y="30.5" transform="rotate(-90 36.2 30.5)">C21</text>
<text x="38" y="30.6" transform="rotate(-90 38 30.6)">C20</text>
<text x="39.8" y="30.5" transform="rotate(-90 39.8 30.5)">C19</text>
<text x="41.7" y="30.2" transform="rotate(-90 41.7 30.2)">C5</text>
<text x="45.2" y="33.5">U6</text>
<text x="45.3" y="30.1">L2</text>
<text x="49.4" y="35.8" transform="rotate(-90 49.4 35.8)">C13</text>
<text x="60.1" y="32.8" transform="rotate(-90 60.1 32.8)">TFC1</text>
<text x="80.4" y="32.9" transform="rotate(-90 80.4 32.9)">RN4</text>
<text x="22.6" y="36.9">C73</text>
<text x="35.9" y="37.9">C74</text>
<text x="80.4" y="36.8" transform="rotate(-90 80.4 36.8)">RN5</text>
<text x="17.4" y="43.8" transform="rotate(-90 17.4 43.8)">RP1</text>
<text x="31" y="45.4" transform="rotate(-90 31 45.4)">P1</text>
<text x="36.9" y="42.5">C1</text>
<text x="58.6" y="42">CARD1</text>
<text x="78" y="42.8">C76</text>
<text x="84.9" y="44.3">U16</text>
<text x="90.1" y="42.2">C75</text>
<text x="44.1" y="48.1">USB1</text>
<text x="74.2" y="48.1">USB2</text>
</g>
<g font-size="1.1" fill="#fff">
<text x="8.1" y="16.1" transform="rotate(-90 8.1 16.1)">R43</text>
<text x="9.5" y="16.1" transform="rotate(-90 9.5 16.1)">R35</text>
<text x="14.3" y="12.2">R22</text>
<text x="14.4" y="13.7">R21</text>
<text x="15" y="15.9" transform="rotate(-90 15 15.9)">R1</text>
<text x="18.1" y="13.4" transform="rotate(-90 18.1 13.4)">R23</text>
<text x="34.1" y="13.9" transform="rotate(-90 34.1 13.9)">R27</text>
<text x="40.8" y="16.7" transform="rotate(-90 40.8 16.7)">R18 C30</text>
<text x="42.5" y="17.2">R16</text>
<text x="49" y="16.6">R3</text>
<text x="49.3" y="14.4" transform="rotate(-90 49.3 14.4)">R15</text>
<text x="50.8" y="14.4" transform="rotate(-90 50.8 14.4)">R12</text>
<text x="52.3" y="14.5" transform="rotate(-90 52.3 14.5)">R38</text>
<text x="61.8" y="17" transform="rotate(-90 61.8 17)">R17</text>
<text x="90.4" y="14.4">R41</text>
<text x="17.1" y="23.8" transform="rotate(-90 17.1 23.8)">R7</text>
<text x="18.7" y="23.8" transform="rotate(-90 18.7 23.8)">R5</text>
<text x="49" y="18">R6</text>
<text x="66.8" y="22.3">R10</text>
<text x="67.4" y="20.1" transform="rotate(-90 67.4 20.1)">R8</text>
<text x="69" y="20.2" transform="rotate(-90 69 20.2)">R11</text>
<text x="17.4" y="26.7">R14</text>
<text x="18" y="29.6" transform="rotate(-90 18 29.6)">R25</text>
<text x="27.3" y="29.4">R9</text>
<text x="22.7" y="35.3">R44</text>
<text x="31.1" y="30.4" transform="rotate(-90 31.1 30.4)">R19</text>
<text x="43.4" y="33.8" transform="rotate(-90 43.4 33.8)">R13</text>
<text x="49.3" y="30.6" transform="rotate(-90 49.3 30.6)">R42</text>
<text x="36" y="36.3">R45</text>
<text x="37.2" y="40.2" transform="rotate(-90 37.2 40.2)">R4</text>
<text x="44.5" y="36.1">R24</text>
<text x="72.7" y="41">R49</text>
<text x="78" y="41.2">R48</text>
<text x="37.2" y="45.1" transform="rotate(-90 37.2 45.1)">R20</text>
<text x="90.2" y="45">R47</text>
<text x="90.3" y="43.8">R46</text>
</g>
</svg>
